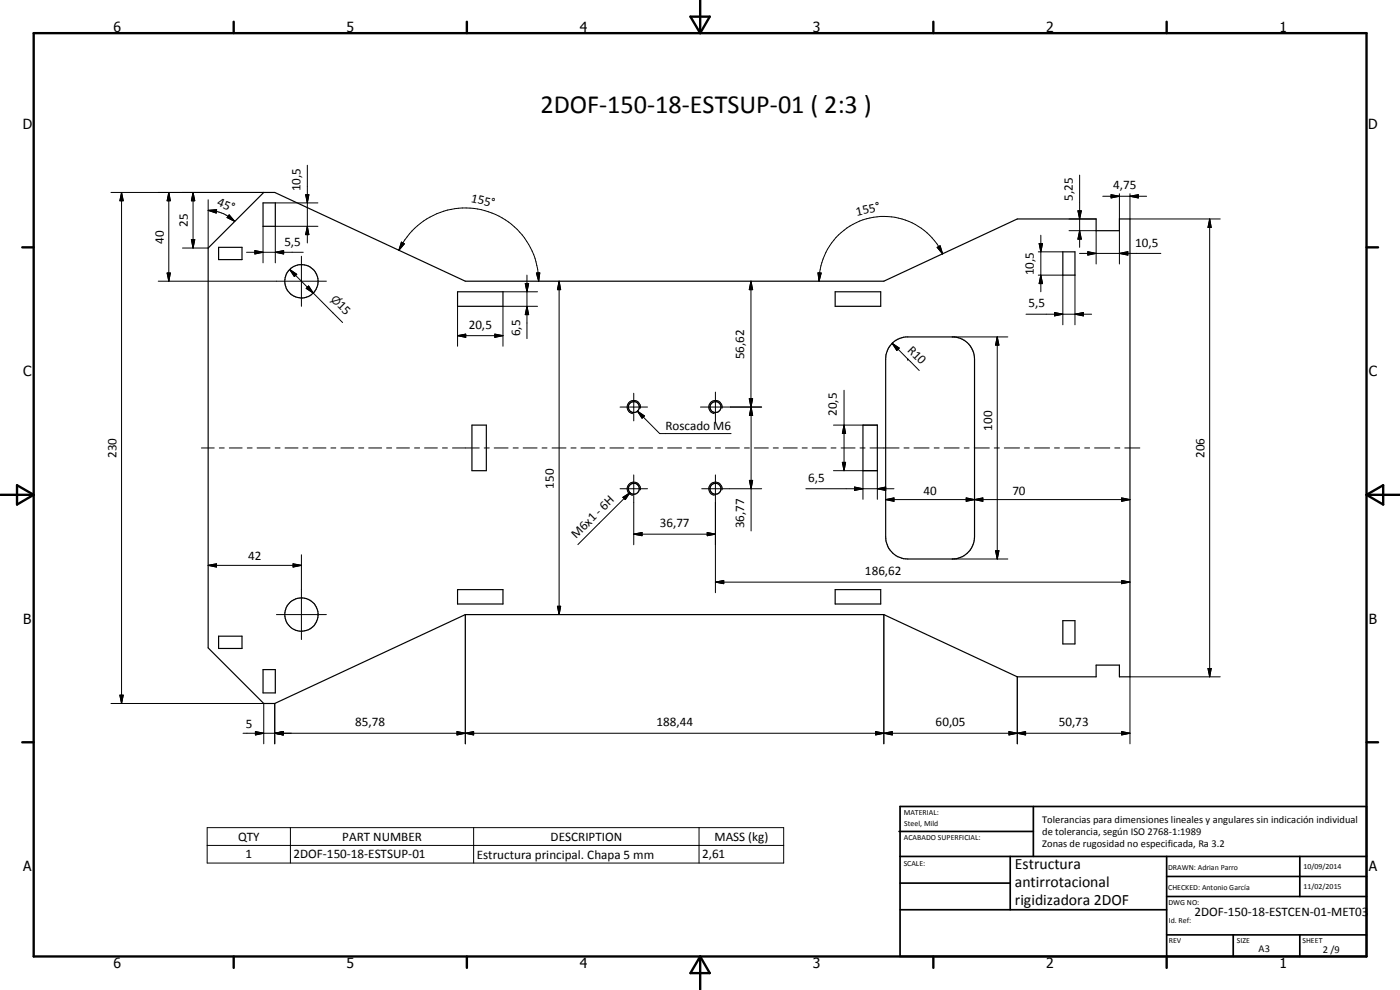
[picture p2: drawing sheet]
<svg xmlns="http://www.w3.org/2000/svg" width="420mm" height="297mm" viewBox="0 0 420 297" stroke-linecap="round" stroke-linejoin="round" font-family="sans-serif">
<g fill="none" stroke="#000" stroke-width=".35">
<path d="M62.5 74.4l16.7-16.7h3.3l57.1 26.7h125.6l40.1-18.7h23.7v3.5h6.9v-3.5h3.2v137.4h-3.2v-3.5h-6.9v3.5h-23.7l-40.1-18.7h-125.6l-57.1 26.7h-3.3l-16.7-16.7zM65.6 74.2h7v3.7h-7zM78.9 60.9h3.7v7h-3.7zM319 75.6h3.6v6.9h-3.6zM137.3 87.5h13.6v4.4h-13.6zM250.6 87.5h13.7v4.4h-13.7zM268 102.8l1.5-1 2.4-.7h14.5a6.7 6.7 0 0 1 6.1 6.6v53.4a6.7 6.7 0 0 1-6.7 6.6h-13.4a6.6 6.6 0 0 1-6.6-6.6v-53.4a7 7 0 0 1 2.2-4.9zM141.6 127.6h4.4v13.6h-4.4zM259 127.6h4.3v13.6h-4.3zM137.3 176.9h13.6v4.3h-13.6zM250.6 176.9h13.7v4.3h-13.7zM65.6 190.9h7v3.7h-7z"/>
<path d="M319 186.2h3.6v7h-3.6zM78.9 200.9h3.7v7h-3.7z"/>
<circle cx="90.5" cy="84.4" r="5"/>
<circle cx="190.2" cy="122.1" r="1.64"/>
<circle cx="214.7" cy="122.1" r="1.63"/>
<circle cx="190.2" cy="146.7" r="1.64"/>
<circle cx="214.7" cy="146.7" r="1.63"/>
<circle cx="90.5" cy="184.4" r="5"/>
</g>
<g fill="none" stroke="#000" stroke-width=".3">
<path d="M33.3 57.7h45.9M36.5 57.7l.5 2.5h-1zM36.5 57.7v153.4M50.7 57.7l.4 2.5h-.9zM50.7 57.7v26.7M57.9 57.7l.6 2.5h-1.1zM57.9 57.7v16.7M62.5 59.9v14.5h-7.7M91.7 58.4h1l-.5 2.5zM92.2 49.6v23.3M324 52.5v21.7M331 58.9h13.1"/>
<path d="M333.4 58.4l2.5 .5-2.5 .5zM335.9 58.1v7.6M339.1 58.9l2.5-.5v1zM339.1 58.1v7.6h27.1M57.4 71.9h1.1l-.6 2.5zM62.5 63.1l2.5-.2-.1 1zM62.5 63.1a11.7 11.7 0 0 1 7.9 3.3M68.8 64.5l1.6 1.9-2.3-1.1zM74 75.7h17M76.5 75.2l2.4 .5-2.4 .5zM78.9 67.9v11M82.6 75.7l2.5-.5v1z"/>
<path d="M82.6 60.9h12.8M90.5 76.9v15M92.2 67.9l.5 2.5h-1zM95.4 67.9h-12.8v11M119.7 75.1a22 22 0 0 1 24.7-12.2 22 22 0 0 1 17.3 21.5M120.5 72.6l.9 .6-1.7 1.9zM281.3 74.2l.8-.5 .8 2.5zM282.9 76.2a19.4 19.4 0 0 0-21.8-10.8 19.4 19.4 0 0 0-15.3 19M311.6 75.6h7.4M311.9 73.1h1l-.5 2.5zM312.4 70.6v16.9M320.8 65.7h8.2"/>
<path d="M320.8 69.2h8.2v10M323.5 63.2h1l-.5 2.5zM324 76h24.4M324 69.2l.5 2.6h-1zM326.5 75.5l2.5 .5-2.5 .5zM335.9 76l2.6-.5v1zM335.9 69.2v10M363 65.7l.5 2.5h-1zM363 65.7v137.4M47.5 84.4h50.4M50.2 81.9h.9l-.4 2.5zM86.9 80.9l2.2 1.4-.8 .7z"/>
<path d="M86.9 80.9l7.1 7M91.9 86.5l.7-.7 1.4 2.1zM92.6 85.8l1.4 2.1-2.1-1.4zM94 87.9l8.8 8.9M137.3 91.9v12M150.9 87.5h10.4M157.6 85.1h1.1l-.6 2.4zM158.1 91.9l.6 2.5h-1.1zM158.1 82.5v19.1M161 81.9h1l-.3 2.5zM161.3 91.9h-10.4v12M167.8 84.4l.5 2.5h-1z"/>
<path d="M167.8 84.4v100M225.4 84.4l.5 2.5h-1zM225.4 84.4v74.9M245.5 81.9h1l-.7 2.5zM307.9 94.3h19.7M311.6 82.5h7.4v15M312.4 82.5l.5 2.6h-1zM316.5 93.8l2.5 .5-2.5 .5zM322.6 94.3l2.6-.5v1zM322.6 82.5v15M137.3 100.7l2.5-.5v1zM137.3 100.7h13.6"/>
<path d="M148.5 100.2l2.4 .5-2.4 .5zM190.2 118v8.3M214.7 117.6v9M224.9 119.6h1l-.5 2.5zM224.9 119.6l1 5h-1l1-5zM253.3 117.1v24.1M267.7 103l2.2 1.4-.8 .8zM267.7 103l4.7 4.7M272.4 107.7h.1M272.4 107.7l3.5 3.5M285.8 101.1h16.7M299.3 101.1l.5 2.4h-1z"/>
<path d="M299.3 101.1v66.6M60.4 134.4h3.9M65.8 134.4h1.5M68.8 134.4h3.9M74.2 134.4h1.5M77.2 134.4h3.9M82.6 134.4h1.5M85.5 134.4h3.9M90.9 134.4h1.5M93.9 134.4h3.9M99.3 134.4h1.5M102.3 134.4h3.9"/>
<path d="M107.6 134.4h1.6M110.6 134.4h3.9M116 134.4h1.5M119 134.4h3.9M124.4 134.4h1.5M127.4 134.4h3.9M132.8 134.4h1.5M135.8 134.4h8M145.3 134.4h1.5M148.3 134.4h4.2M154 134.4h1.5M157 134.4h4.2"/>
<path d="M162.7 134.4h1.5M165.7 134.4h4.2M171.4 134.4h1.5M174.4 134.4h4.1M180 134.4h1.5M183 134.4h4.2M186.1 122.1h8.2M188.7 134.4h1.5M191.3 123.4l2.1 1.4-.7 .7zM191.3 123.4l6.7 6.7h21.4M191.7 134.4h4.2M192.2 122.5a2.01 2.01 0 0 0-1.7-2.3 2.01 2.01 0 0 0-2.3 1.6 2.01 2.01 0 0 0 1.7 2.3"/>
<path d="M197.4 134.4h1.5M200.4 134.4h4.1M206.1 134.4h1.4M209.1 134.4h4.1M210.2 122.1h18.4M214.7 134.4h1.5M216.7 122.5a2.01 2.01 0 0 0-1.7-2.3 2.01 2.01 0 0 0-2.3 1.6 2.01 2.01 0 0 0 1.7 2.3M217.7 134.4h4.2M223.4 134.4h1.5M225.4 122.1l.5 2.5h-1zM226.4 134.4h4.2M232.1 134.4h1.5"/>
<path d="M235.1 134.4h4.2M240.7 134.4h1.6M243.7 134.4h4.2M249.4 134.4h1.5M250.1 127.6h13.2M252.4 134.4h4.2M252.8 138.7h1l-.5 2.5zM253.3 127.6l.5 2.4h-1zM258.1 134.4h1.5M261.1 134.4h8.7M271.3 134.4h1.5M274.3 134.4h4.5"/>
<path d="M280.4 134.4h1.4M283.4 134.4h4.5M289.4 134.4h1.5M292.4 134.4h4.5M298.4 134.4h1.5M301.4 134.4h4.6M307.5 134.4h1.4M310.5 134.4h4.5M316.5 134.4h1.5M319.5 134.4h4.5M325.5 134.4h1.5M328.5 134.4h4.6"/>
<path d="M334.5 134.4h1.6M337.6 134.4h4.5M186.1 146.6h8.2M186.9 149.2l2.1-1.4-1.3 2.1zM189 147.8l-15.6 15.6M190.2 142.5v20.9M192.2 147a2.01 2.01 0 0 0-1.7-2.3 2.01 2.01 0 0 0-2.3 1.6 2.01 2.01 0 0 0 1.7 2.3M210.6 146.6h18M212.2 159.8l2.5 .5-2.5 .4zM214.7 142.5v35.3M216.7 147a2.01 2.01 0 0 0-1.7-2.3 2.01 2.01 0 0 0-2.3 1.6 2.01 2.01 0 0 0 1.7 2.3M224.9 144.1h1l-.5 2.5z"/>
<path d="M241.8 146.6h26.5M250.1 141.2h13.2v8.6M256.4 146.1l2.6 .5-2.6 .6zM259 141.2v8.6M263.3 146.6l2.5-.5v1.1zM265.8 149.9l2.5-.5v1zM265.8 149.9h73.3M290 149.4l2.5 .5-2.5 .5zM290 149.4l5 1v-1l-5 1zM292.5 149.9l2.5-.5v1zM336.6 149.4l2.5 .5-2.5 .5zM62.5 169.6l2.5-.4v.9z"/>
<path d="M62.5 169.6h28M88 169.2l2.5 .4-2.5 .5zM90.5 166.5v25.4M190.2 160.3l2.5-.5v.9zM190.2 160.3h24.5M214.7 174.7l2.5-.5v.9zM214.7 174.7h124.4M285.8 167.7h16.7M298.8 165.2h1l-.5 2.5zM336.6 174.2l2.5 .5-2.5 .4zM83 184.4h14.9M139.6 184.4v38.8"/>
<path d="M167.3 181.9h1l-.5 2.5zM265.2 184.4v38.8M33.3 211.1h45.9v12.1M36 208.6h1l-.5 2.5zM76.7 219.5l2.5 .5-2.5 .5zM82.5 211.1v12.1M137.1 219.5l2.5 .5-2.5 .5zM137.1 219.5v1l5-1v1zM262.8 219.5l2.4 .5-2.4 .5zM302.8 219.5l2.5 .5-2.5 .5zM302.8 219.5l5 1v-1l-5 1zM305.3 203.1v20.1"/>
<path d="M336.6 219.5l2.5 .5-2.5 .5zM362.5 200.6h1l-.5 2.5zM366.2 203.1h-27.1v20.1M72.9 220h266.2M82.5 220l2.5-.5v1zM139.6 220l2.5-.5v1zM265.2 220l2.6-.5v1zM305.3 220l2.5-.5v1zM62.2 248.3h173v10.7h-173zM62.2 253.7h173M87.2 248.3v10.7M142.1 248.3v10.7"/>
<path d="M209.8 248.3v10.7"/>
</g>
<g fill="none" stroke="#000" stroke-width=".71">
<path d="M10.1 9.9h400v277.1h-400zM70.1 6.5v3.4M140.1 6.5v3.4M207.2 5h5.8l-2.9 4.9zM210.1 0v9.9M280.1 6.5v3.4M350.1 6.5v3.4M6.7 74.2h3.4M410.1 74.2h3.5M.1 148.5h10M5.1 145.6l5 2.9-5 2.9zM410.1 148.5h10"/>
<path d="M410.1 148.5l5-2.9v5.8zM6.7 222.7h3.4M410.1 222.7h3.5M70.1 287v3.4M140.1 287v3.4M210.1 287v10M210.1 287l2.9 5h-5.8zM280.1 287v3.4M350.1 287v3.4"/>
</g>
<g fill="none" stroke="#000" stroke-width=".51">
<path d="M269.8 249.5h40.3M270.1 242h140v45h-140zM270.1 257h140M303.2 257v16M310.1 242v15M350.1 257v30M390.1 257v12M270.1 265h33.1M270.1 273h80M350.1 269h60M350.1 263h60M350.1 280.5h60"/>
<path d="M370.1 280.5v6.5M390.1 280.5v6.5"/>
</g>
<g fill="#000">
<path d="M91.7 58.4h1l-.5 2.5zM333.4 58.4l2.5 .5-2.5 .5zM339.1 58.9l2.5-.5v1zM36.5 57.7l.5 2.5h-1zM50.7 57.7l.4 2.5h-.9zM57.4 71.9h1.1l-.6 2.5zM57.9 57.7l.6 2.5h-1.1zM62.5 63.1l2.5-.2-.1 1zM68.8 64.5l1.6 1.9-2.3-1.1zM76.5 75.2l2.4 .5-2.4 .5zM82.6 75.7l2.5-.5v1zM92.2 67.9l.5 2.5h-1z"/>
<path d="M120.5 72.6l.9 .6-1.7 1.9zM281.3 74.2l.8-.5 .8 2.5zM311.9 73.1h1l-.5 2.5zM323.5 63.2h1l-.5 2.5zM324 69.2l.5 2.6h-1zM326.5 75.5l2.5 .5-2.5 .5zM335.9 76l2.6-.5v1zM363 65.7l.5 2.5h-1zM50.2 81.9h.9l-.4 2.5zM86.9 80.9l2.2 1.4-.8 .7zM92.6 85.8l1.4 2.1-2.1-1.4zM157.6 85.1h1.1l-.6 2.4z"/>
<path d="M158.1 91.9l.6 2.5h-1.1zM161 81.9h1l-.3 2.5zM167.8 84.4l.5 2.5h-1zM225.4 84.4l.5 2.5h-1zM245.5 81.9h1l-.7 2.5zM312.4 82.5l.5 2.6h-1zM316.5 93.8l2.5 .5-2.5 .5zM322.6 94.3l2.6-.5v1zM137.3 100.7l2.5-.5v1zM148.5 100.2l2.4 .5-2.4 .5zM224.9 119.6h1l-.5 2.5zM267.7 103l2.2 1.4-.8 .8z"/>
<path d="M299.3 101.1l.5 2.4h-1zM191.3 123.4l2.1 1.4-.7 .7zM225.4 122.1l.5 2.5h-1zM252.8 138.7h1l-.5 2.5zM253.3 127.6l.5 2.4h-1zM186.9 149.2l2.1-1.4-1.3 2.1zM190.2 160.3l2.5-.5v.9zM224.9 144.1h1l-.5 2.5zM256.4 146.1l2.6 .5-2.6 .6zM263.3 146.6l2.5-.5v1.1zM265.8 149.9l2.5-.5v1zM290 149.4l2.5 .5-2.5 .5z"/>
<path d="M292.5 149.9l2.5-.5v1zM336.6 149.4l2.5 .5-2.5 .5zM62.5 169.6l2.5-.4v.9zM88 169.2l2.5 .4-2.5 .5zM212.2 159.8l2.5 .5-2.5 .4zM214.7 174.7l2.5-.5v.9zM298.8 165.2h1l-.5 2.5zM336.6 174.2l2.5 .5-2.5 .4zM167.3 181.9h1l-.5 2.5zM36 208.6h1l-.5 2.5zM82.5 220l2.5-.5v1zM139.6 220l2.5-.5v1z"/>
<path d="M265.2 220l2.6-.5v1zM305.3 220l2.5-.5v1zM362.5 200.6h1l-.5 2.5zM76.7 219.5l2.5 .5-2.5 .5zM137.1 219.5l2.5 .5-2.5 .5zM262.8 219.5l2.4 .5-2.4 .5zM302.8 219.5l2.5 .5-2.5 .5zM336.6 219.5l2.5 .5-2.5 .5z"/>
</g>
<text font-size="7.9" x="162.2" y="33.8">2DOF-150-18-ESTSUP-01 ( 2:3 )</text>
<g font-size="4.7">
<text x="304.6" y="260.7">Estructura</text>
<text x="304.6" y="266.1">antirrotacional</text>
<text x="304.6" y="271.5">rigidizadora 2DOF</text>
</g>
<g font-size="4.2">
<text x="34" y="9.6">6</text>
<text x="104" y="9.6">5</text>
<text x="174" y="9.6">4</text>
<text x="244" y="9.6">3</text>
<text x="314" y="9.6">2</text>
<text x="384" y="9.6">1</text>
<text x="6.8" y="38.7">D</text>
<text x="410.6" y="38.7">D</text>
<text x="7" y="112.9">C</text>
<text x="410.8" y="112.9">C</text>
<text x="7" y="187.1">B</text>
<text x="410.8" y="187.1">B</text>
<text x="7" y="261.4">A</text>
<text x="410.8" y="261.4">A</text>
<text x="34" y="290.4">6</text>
<text x="104" y="290.4">5</text>
<text x="174" y="290.4">4</text>
<text x="244" y="290.4">3</text>
<text x="314" y="290.4">2</text>
<text x="384" y="290.4">1</text>
</g>
<g font-size="3.9">
<text x="90.2" y="57.4" transform="rotate(-90 90.2 57.4)">10,5</text>
<text x="334.1" y="56.9">4,75</text>
<text x="65" y="61.6" transform="rotate(22 65 61.6)">45°</text>
<text x="141.2" y="60.6" transform="rotate(12 141.2 60.6)">155°</text>
<text x="257.2" y="64.7" transform="rotate(-12 257.2 64.7)">155°</text>
<text x="321.9" y="60.3" transform="rotate(-90 321.9 60.3)">5,25</text>
<text x="56.4" y="68.1" transform="rotate(-90 56.4 68.1)">25</text>
<text x="49.1" y="73.1" transform="rotate(-90 49.1 73.1)">40</text>
<text x="85.3" y="73.7">5,5</text>
<text x="340.7" y="74">10,5</text>
<text x="310.3" y="82.6" transform="rotate(-90 310.3 82.6)">10,5</text>
<text x="101" y="91.9" transform="rotate(45 101 91.9)">15</text>
<text x="308.7" y="92.2">5,5</text>
<text x="140.7" y="98.7">20,5</text>
<text x="156.1" y="100.9" transform="rotate(-90 156.1 100.9)">6,5</text>
<text x="223.3" y="107.8" transform="rotate(-90 223.3 107.8)">56,62</text>
<text x="272.1" y="105.2" transform="rotate(45 272.1 105.2)">R10</text>
<text x="251.2" y="124.8" transform="rotate(-90 251.2 124.8)">20,5</text>
<text x="199.7" y="129">Roscado M6</text>
<text x="297.8" y="129.2" transform="rotate(-90 297.8 129.2)">100</text>
<text x="34.9" y="137.4" transform="rotate(-90 34.9 137.4)">230</text>
<text x="361.5" y="137.4" transform="rotate(-90 361.5 137.4)">206</text>
<text x="166.2" y="146.6" transform="rotate(-90 166.2 146.6)">150</text>
<text x="242.6" y="144.6">6,5</text>
<text x="277.1" y="148.4">40</text>
<text x="303.8" y="148.4">70</text>
<text x="172.9" y="161.8" transform="rotate(-45 172.9 161.8)">M6x1 - 6H</text>
<text x="198" y="158.2">36,77</text>
<text x="223.3" y="158.5" transform="rotate(-90 223.3 158.5)">36,77</text>
<text x="74.5" y="168.1">42</text>
<text x="259.6" y="172.6">186,62</text>
<text x="73.7" y="218.4">5</text>
<text x="106.6" y="217.9">85,78</text>
<text x="197" y="217.9">188,44</text>
<text x="280.8" y="217.9">60,05</text>
<text x="317.7" y="217.9">50,73</text>
<text x="71.4" y="252.3">QTY</text>
<text x="73.7" y="257.6">1</text>
<text x="88.1" y="257.6">2DOF-150-18-ESTSUP-01</text>
<text x="102.7" y="252.3">PART NUMBER</text>
<text x="143.1" y="257.6">Estructura principal. Chapa 5 mm</text>
<text x="165.3" y="252.3">DESCRIPTION</text>
<text x="210.7" y="257.6">2,61</text>
<text x="214.4" y="252.3">MASS (kg)</text>
<text x="358.5" y="275">2DOF-150-18-ESTCEN-01-MET03</text>
</g>
<text font-size="3.3" x="99" y="90" transform="rotate(45 99 90)">⌀</text>
<g font-size="3.1">
<text x="312.7" y="246.8">Tolerancias para dimensiones lineales y angulares sin indicación individual</text>
<text x="312.7" y="250.4">de tolerancia, según ISO 2768-1:1989</text>
<text x="312.7" y="254">Zonas de rugosidad no especificada, Ra 3.2</text>
<text x="377.7" y="285.6">A3</text>
<text x="397" y="285.9">2 /9</text>
</g>
<g font-size="2.4">
<text x="271.2" y="244.4">MATERIAL:</text>
<text x="271.3" y="252">ACABADO SUPERFICIAL:</text>
<text x="271.4" y="247.9">Steel, Mild</text>
<text x="271.2" y="259.7">SCALE:</text>
<text x="350.6" y="261">DRAWN: Adrian Parro</text>
<text x="391.2" y="260.6">10/09/2014</text>
<text x="350.6" y="267.1">CHECKED: Antonio García</text>
<text x="391.2" y="266.7">11/02/2015</text>
<text x="350.6" y="271.4">DWG NO:</text>
<text x="350.8" y="276.9">Id. Ref:</text>
<text x="350.8" y="282.8">REV</text>
<text x="371.2" y="282.9">SIZE</text>
<text x="390.9" y="282.9">SHEET</text>
</g>
</svg>
